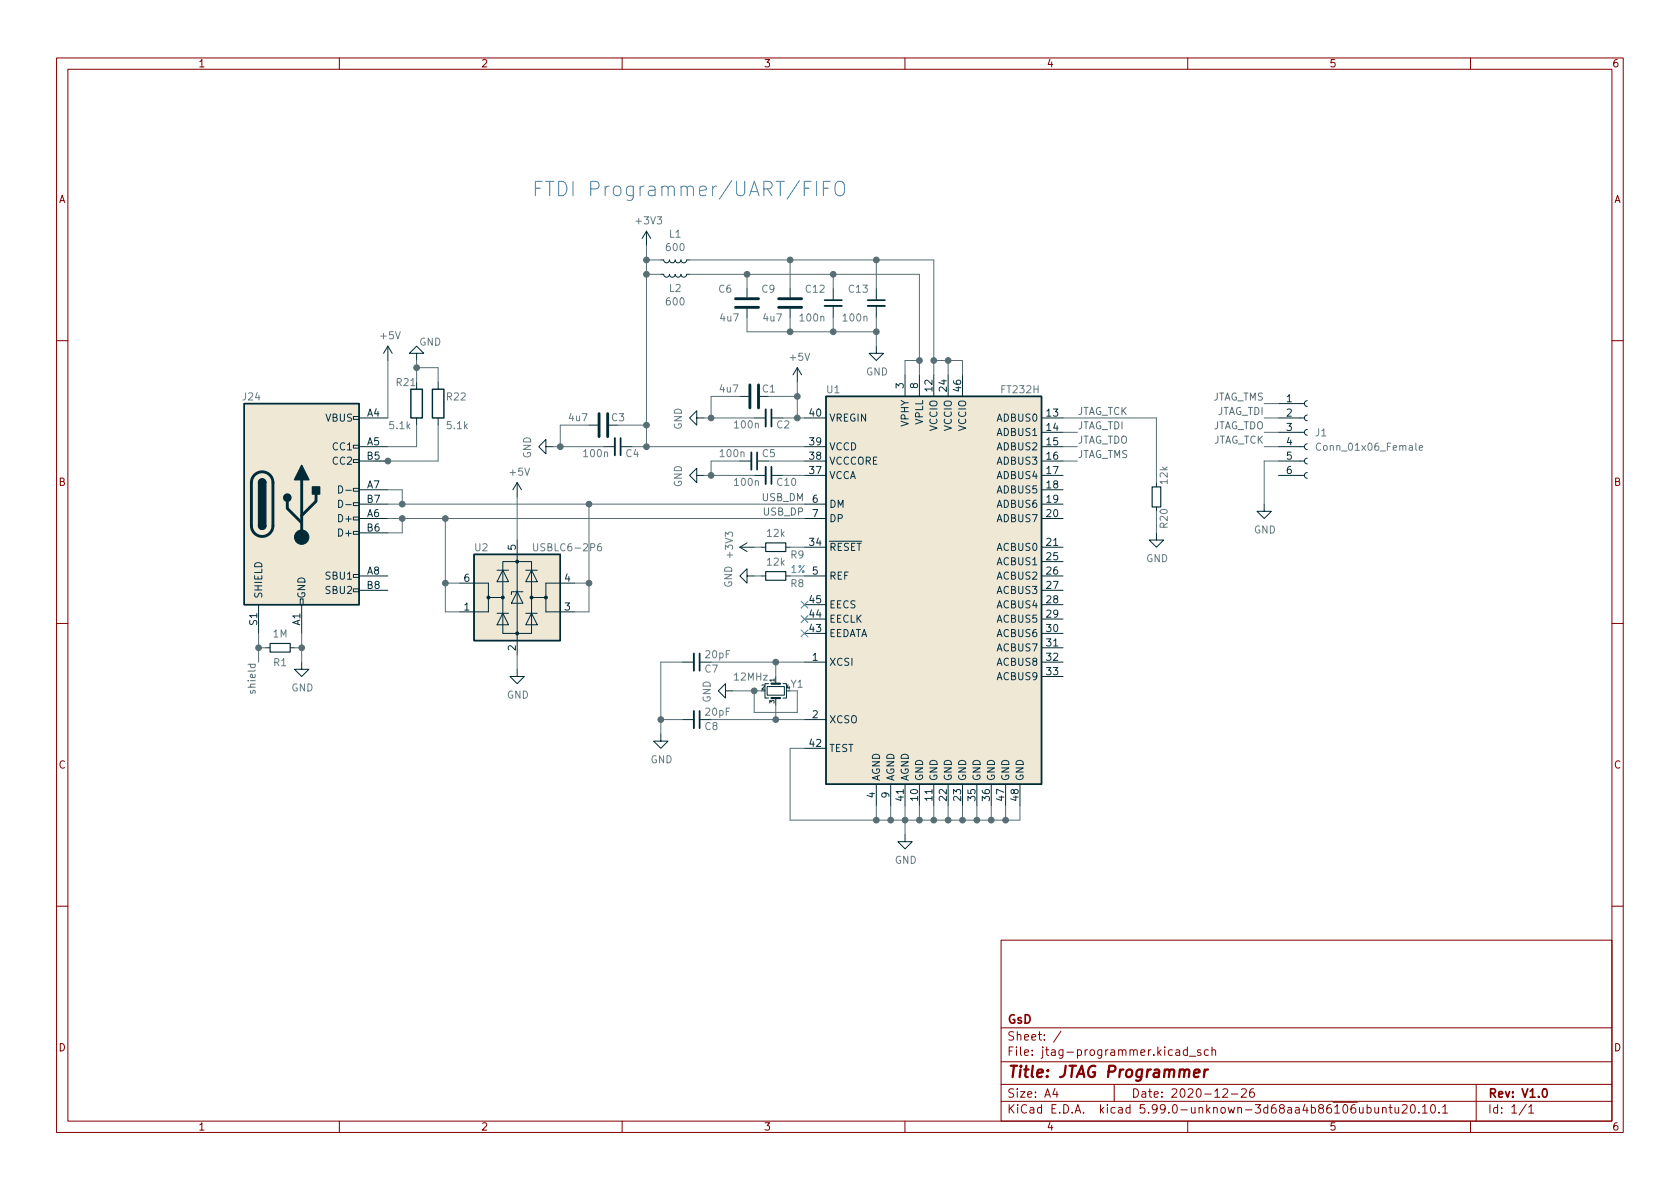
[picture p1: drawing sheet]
<svg xmlns="http://www.w3.org/2000/svg" width="297mm" height="210mm" viewBox="0 0 297 210" stroke-linecap="round" stroke-linejoin="round" font-family="sans-serif">
<g fill="none" stroke="#840000" stroke-width=".18">
<path d="M10 10.2h277v190.1h-277zM12 12.2h273v186.1h-273zM60 10.2v2M110 10.2v2M160 10.2v2M210 10.2v2M260 10.2v2M10 60.2h2M285 60.2h2M10 110.2h2M285 110.2h2M10 160.2h2"/>
<path d="M177 166.3h108v32h-108zM285 160.2h2M60 198.3v2M110 198.3v2M160 198.3v2M177 194.8h108M177 191.8h108M177 187.8h108M177 181.8h108M186.5 192.5l-.4 1h1M186.9 193v1M187.6 182.4l-1.3 1.9"/>
<path d="M197 191.8v3M207.9 185.7h.6l.1 .9M208.6 186l-.5 .1a.29 .29 0 0 0-.2 .2 .29 .29 0 0 0 .2 .3h.5M209.9 185.7l-.4-.1-.3 .3v.4l.2 .3h.5M209.9 185.1v1.5M210 198.3v2M210.3 186.8h1.1M212.3 185.7l-.4-.1-.2 .2 .1 .3 .5 .1v.4h-.6M213.6 185.7l-.4-.1-.3 .3v.4l.2 .3h.5M214.3 185.8l.2-.2 .4 .1v.9M214.3 185.1v1.5M216.2 192.7l.6-.2 .2 .2 .1 .3-1 1h1"/>
<path d="M217.7 193.5h1.2M219.5 192.7l.6-.2 .2 .2 .1 .3-1 1h1M221.6 192.5a.59 .59 0 0 0-.7 .7v.5l.2 .3h.4l.2-.1 .1-.5-.2-.2-.4-.1-.3 .3M243.1 195.8v1h.4l.2-.1M243.7 195.8v1M244.4 196l.2-.2 .4 .1 .1 .9M244.4 195.8v1M245.6 195.8h.5M245.8 195.3v1.3l.3 .2M246.6 195.8l.1 1h.4l.2-.1M247.3 195.8v1M247.9 195.5l.6-.2 .2 .2 .1 .3-.9 1h.9"/>
<path d="M249.6 195.4l.1-.1a.81 .81 0 0 1 .6 .7 .81 .81 0 0 1-.3 .8h-.1a.81 .81 0 0 1-.6-.6 .81 .81 0 0 1 .3-.8zM250.9 196.7v.1M251.5 195.8l.4-.5v1.5M251.5 196.8h.9M253.1 195.4l.2-.1a.81 .81 0 0 1 .6 .7 .81 .81 0 0 1-.3 .8h-.2a.81 .81 0 0 1-.5-.6 .81 .81 0 0 1 .2-.8zM254.4 196.7v.1M255.1 195.8l.4-.5v1.5M255.1 196.8h.8M260 198.3v2M261 191.8v6.5M269.9 195.3l-1.3 1.9M270.3 195.8l.4-.5v1.5"/>
<path d="M270.3 196.8h.9"/>
</g>
<path d="M272.9 192.6l.2-.1a.8 .8 0 0 1 .5 .8 .8 .8 0 0 1-.5 .7 1 1 0 0 1-.2-1.4z" fill="none" stroke="#840000" stroke-width=".3"/>
<path d="M211.1 189.8l1-.2-.1-.4-.1-.1-.6 .1-.2 1 .2 .3 .6-.1M213 189.1l-.2 1.4M213.6 189.1l-.4 .1-.2 .3" fill="none" stroke="#840000" stroke-width=".4"/>
<g fill="none" stroke="#002b36" stroke-width=".18">
<path d="M114.3 40.9l-.8 1.3M114.3 40.9v2.5M114.3 40.9l.8 1.3M116.8 48.5h.5l.2 .4 .4 .1 .3-.1 .2-.4 .1 .3 .3 .2 .4-.1 .2-.4 .2 .4 .4 .1 .3-.2 .1-.3 .1 .4 .4 .1 .4-.1 .1-.4h.5M116.8 46h.5l.2 .3 .4 .2 .3-.2 .2-.3 .1 .3 .3 .2 .4-.1 .2-.4 .2 .4 .4 .1 .3-.2 .1-.3 .1 .3 .4 .2 .4-.2 .1-.3h.5M132.1 51v1.6M132.1 54.6v1.5M139.7 51v1.6M139.7 54.6v1.5M147.3 51v2M147.3 54.1v2M154.9 51v2"/>
<path d="M154.9 54.1v2M62.5 78.7h1v.5h-1zM62.5 73.7h1v.5h-1zM63.5 73.9h5.1M63.5 79h5.1M68.6 61.2l-.8 1.3M68.6 61.2v2.5M68.6 61.2l.7 1.3M73.7 62.5h1.2l-1.2-1.3-1.3 1.3h1.3v1.2M73.7 73.9v1.3M77.5 67.6v1.2M77.5 73.9v1.3"/>
<path d="M96.5 79v-1.3l-1.3 1.3 1.3 1.3v-1.3h1.3M104.1 75.2h1.6M106.7 79h2M107.7 75.2h1.5M109.9 79h1.9M123.2 73.9v-1.3l-1.3 1.3 1.3 1.3v-1.3h1.3M130.8 70.1h1.5M133.3 73.9h2.1M134.4 70.1h1.5M136.5 73.9h1.9M141 65l-.8 1.3M141 65v2.6"/>
<path d="M141 65l.7 1.3M142.2 73.9h3.8M142.2 79h3.8M154.9 61.2v1.3h1.3l-1.3 1.2-1.2-1.2h1.2M160 66.3v3.8M162.6 66.3v3.8M165.1 66.3v3.8M167.6 66.3v3.8M170.2 66.3v3.8M184.1 73.9h3.9M184.1 79h3.9M184.1 76.4h3.9"/>
<path d="M226.1 73.9h4.5M226.1 79h4.5M226.1 76.4h4.5M226.1 71.4h4.5M231.1 78.5l-.3 .1-.2 .4 .2 .3 .3 .2M231.1 75.9l-.3 .2-.2 .3 .2 .4 .3 .2M231.1 73.4l-.3 .1-.2 .4 .2 .4 .3 .1M231.1 70.9l-.3 .1-.2 .4 .2 .3 .3 .2M62.5 94h1v.5h-1zM62.5 91.4h1v.5h-1zM62.5 88.9h1v.5h-1zM62.5 86.4h1v.5h-1z"/>
<path d="M62.5 81.3h1v.5h-1zM63.5 91.7h5.1M63.5 86.6h5.1M63.5 81.5h5.1M63.5 94.2h5.1M63.5 89.1h5.1M88.9 99.3h5.1v12.7h-5.1zM91.4 85.3l-.7 1.3M91.4 85.3v2.6M91.4 95.5v20.3M91.4 85.3l.8 1.3M123.2 84.1v-1.3l-1.3 1.3 1.3 1.2v-1.2h1.3"/>
<path d="M130.8 96.8h2.5M130.8 81.5h2M130.8 96.8l1.3 .7M132.1 96l-1.3 .8M133.3 84.1h2.1M134 81.5h1.9M134.6 96.8h.8M136.5 84.1h1.9M138.9 96.8h.8M142.2 96.8h3.8M142.2 91.7h3.8M142.2 81.5h3.8"/>
<path d="M142.2 89.1h3.8M142.2 84.1h3.8M184.1 96.8h3.9M184.1 91.7h3.9M184.1 86.6h3.9M184.1 81.5h3.9M184.1 89.1h3.9M184.1 84.1h3.9M184.1 99.3h3.9M204.5 94.2v1.3h1.2l-1.2 1.3-1.3-1.3h1.3M204.5 85.3v.8M204.5 89.7v.7"/>
<path d="M223.5 89.1v1.3h1.3l-1.3 1.3-1.3-1.3h1.3M226.1 81.5h4.5M226.1 84.1h4.5M231.1 83.6l-.3 .1-.2 .4 .2 .3 .3 .2M231.1 81l-.3 .2-.2 .3 .2 .4 .3 .1M45.7 106.9v5.1M47 114.5h.8M51.3 114.5h.8M53.1 105.9h.5v1h-.5zM53.3 117.1v1.3h1.3l-1.3 1.2-1.2-1.2h1.2M53.3 106.9v5.1M62.5 104.1h1v.5h-1z"/>
<path d="M62.5 101.6h1v.5h-1zM63.5 101.8h5.1M63.5 104.4h5.1M81.3 103.1h5.1v2.6h2.5M86.4 105.7v2.5h-5.1M87.9 108.5h2M87.9 100.8h2M88.9 108.5l1 2h-2zM88.9 100.8l1 2.1h-2zM91.4 118.4v1.2h1.3l-1.3 1.3-1.2-1.3h1.2M91.4 104.6l1.1 2.1h-2.1zM92.5 104.6h-2.1v.6"/>
<path d="M93 108.5h2M93 100.8h2M94 108.5l1 2h-2zM94 100.8l1 2.1h-2zM96.5 105.7v2.5h5.1M101.6 103.1h-5.1v2.6h-2.5M120.6 117.1h2.1M123.8 117.1h1.9M132.1 101.8v-1.2l-1.3 1.2 1.3 1.3v-1.3h1.2M134.6 101.8h.8M137.2 119.6v1.3M138.9 101.8h.8"/>
<path d="M142.2 101.8h3.8M142.2 117.1h3.8M142.2 106.9h3.8M142.2 109.5h3.8M142.2 112h3.8M184.1 114.5h3.9M184.1 101.8h3.9M184.1 104.4h3.9M184.1 117.1h3.9M184.1 106.9h3.9M184.1 109.5h3.9M184.1 112h3.9"/>
<path d="M184.1 119.6h3.9M116.8 129.8v1.3h1.3l-1.3 1.2-1.2-1.2h1.2M120.6 127.2h2.1M123.8 127.2h1.9M128.3 122.2v-1.3l-1.3 1.3 1.3 1.2v-1.2h1.2M135.6 121.4h3.1v1.5h-3.1zM135.9 120.9h-.6v2.5h.6M137.2 123.4v1.3M138.4 120.9h.7v2.5h-.7M142.2 127.2h3.8M142.2 132.3h3.8M154.9 138.7v3.8"/>
<path d="M157.5 138.7v3.8M160 138.7v3.8M162.6 138.7v3.8M165.1 138.7v3.8M167.6 138.7v3.8M170.2 138.7v3.8M172.7 138.7v3.8M175.3 138.7v3.8M177.8 138.7v3.8M180.3 138.7v3.8M160 147.6v1.2h1.3l-1.3 1.3-1.3-1.3h1.3"/>
</g>
<path d="M145.8 54.1h3M153.4 54.1h3.1M108.7 77.5v3M135.4 72.4v3M132.8 80v3.1M135.4 82.5v3.1M122.7 115.6v3M122.7 125.7v3.1" fill="none" stroke="#002b36" stroke-width=".33"/>
<path d="M145.8 53.1h3M153.4 53.1h3.1M109.7 77.5v3M136.4 72.4v3M133.9 80v3.1M136.4 82.5v3.1M123.7 115.6v3M123.7 125.7v3.1" fill="none" stroke="#002b36" stroke-width=".3"/>
<path d="M135.4 96h3.5v1.5h-3.5zM203.7 86.1h1.5v3.6h-1.5zM47.8 113.8h3.5v1.5h-3.5zM135.4 101.1h3.5v1.5h-3.5z" fill="none" stroke="#002b36" stroke-width=".2"/>
<path d="M130 54.4h4.1M130 52.8h4.1M137.7 54.4h4M137.7 52.8h4M105.9 73.1v4.1M107.4 73.1v4.1M132.6 68.1v4M134.1 68.1v4M45 84a1.91 1.91 0 0 1 2.1-.4 1.91 1.91 0 0 1 1.2 1.7v7.7a1.91 1.91 0 0 1-1.9 1.9 1.91 1.91 0 0 1-2-1.9l.1-7.8 .1-.7zM50.8 88.6v1.3l2.5 2.6M53.3 84.8v10.2M55.9 87.4v1.2l-2.6 2.6" fill="none" stroke="#002b36" stroke-width=".51"/>
<g fill="#eee8d5" stroke="#eee8d5" stroke-width=".18">
<path d="M43.2 71.4h20.3v35.5h-20.3z"/>
<path d="M146 70.1h38.1v68.6h-38.1z"/>
<path d="M83.8 98h15.3v15.3h-15.3z"/>
</g>
<path d="M43.2 71.4h20.3v35.5h-20.3zM72.6 68.8h2.1v5.1h-2.1zM76.5 68.8h2v5.1h-2zM146 70.1h38.1v68.6h-38.1zM45.7 93a.64 .64 0 0 0 .7 .6 .64 .64 0 0 0 .6-.6M45.7 85.3a.64 .64 0 0 1 .7-.6 .64 .64 0 0 1 .6 .6M83.8 98h15.3v15.3h-15.3z" fill="none" stroke="#002b36" stroke-width=".25"/>
<g fill="#002b36" stroke="#002b36" stroke-width=".25">
<path d="M45.7 93h1.3a.64 .64 0 0 1-.6 .6 .64 .64 0 0 1-.7-.6z"/>
<path d="M45.9 84.9a.64 .64 0 0 1 .7-.1 .64 .64 0 0 1 .4 .5h-1.3z"/>
<path d="M45.7 85.3h1.3v7.7h-1.3z"/>
<path d="M55.2 86.1h1.3v1.3h-1.3z"/>
<path d="M53.3 82.3l1.3 2.5h-2.5z"/>
<circle cx="50.8" cy="88" r=".63"/>
</g>
<g fill="#002b36" stroke="#002b36" stroke-width=".18">
<circle cx="53.3" cy="95" r="1.27"/>
<circle cx="86.4" cy="105.7" r=".25"/>
<circle cx="88.9" cy="105.7" r=".25"/>
<circle cx="91.4" cy="112" r=".25"/>
<circle cx="91.4" cy="99.3" r=".25"/>
<circle cx="94" cy="105.7" r=".25"/>
<circle cx="96.5" cy="105.7" r=".25"/>
</g>
<path d="M59.9 85.9a.64 .64 0 0 1 .7 .6 .64 .64 0 0 1-.7 .7zM59.9 88.5a.64 .64 0 0 1 .7 .6 .64 .64 0 0 1-.7 .6zM61.1 86.7h1M61.1 89.2h1" fill="none" stroke="#073642" stroke-width=".18"/>
<path d="M136.4 120.9h1.5M136.4 123.4h1.5" fill="none" stroke="#002b36" stroke-width=".38"/>
<path d="M233.5 78.5a.6 .6 0 0 0-.8 .4 .6 .6 0 0 0 .6 .7l.2-.1M250.9 79.2l.6-.1v-.3h-.4l-.2 .2 .1 .6h.5M94.3 96.1v1.1l.3 .2h.2l.3-.2v-1.1M106.3 96.1l-.4 .1a.85 .85 0 0 0 0 1.2l.4-.1 .1-.4-.3-.3-.3 .1-.1 .2" fill="none" stroke="#657b83" stroke-width=".18"/>
<path d="M143.4 32.1h-1.2v2.5M144.4 32.1v2.5M145.6 33.3h.8M146.8 32.1h-1.2v2.5M148 32.2a.84 .84 0 0 1 .9-.1 .84 .84 0 0 1 .4 .8v.9a.85 .85 0 0 1-.8 .8 .85 .85 0 0 1-.9-.8v-.9l.2-.5zM141.6 108.9l1.2 1.2M141.6 111.4l1.2 1.2M141.6 106.3l1.2 1.2M142.8 108.9l-1.2 1.2M142.8 111.4l-1.2 1.2M142.8 106.3l-1.2 1.2" fill="none" stroke="#268bd2" stroke-width=".18"/>
<g fill="none" stroke="#586e75" stroke-width=".18">
<path d="M114.3 48.5h2.5M114.3 46h2.5M114.3 43.4v35.6M121.9 48.5h40.7v17.8M121.9 46h43.2v20.3M132.1 56.1v2.6h22.8M132.1 48.5v2.5M139.7 46v5M139.7 56.1v2.6M147.3 48.5v2.5M147.3 56.1v2.6M154.9 46v5"/>
<path d="M154.9 56.1v5.1M68.6 63.7v10.2M73.7 75.2v3.8h-5.1M73.7 65h3.8v2.6M73.7 63.7v3.9M77.5 75.2v6.3h-11.5M97.8 79h8.9M104.1 75.2h-5v3.8M109.2 75.2h5.1M111.8 79h30.4M124.5 73.9h8.8M130.8 70.1h-5.1v3.8"/>
<path d="M135.9 70.1h5.1M138.4 73.9h3.8M141 67.6v6.3M162.6 63.7h-2.6v2.6M165.1 63.7h5.1v2.6M167.6 63.7v2.6M188 79h2.5M188 76.4h2.5M188 73.9h16.5v11.4M223.5 79h2.6M223.5 76.4h2.6M223.5 73.9h2.6"/>
<path d="M223.5 71.4h2.6M68.6 89.1h73.6M68.6 86.6h2.5v2.5M68.6 91.7h73.6M71.1 91.7v2.5h-2.5M78.7 91.7v16.5h2.6M91.4 87.9v7.6M104.1 89.1v19.1h-2.5M124.5 84.1h8.8M130.8 81.5h-5.1v2.6M133.3 96.8h1.3M135.9 81.5h6.3"/>
<path d="M138.4 84.1h3.8M139.7 96.8h2.5M188 81.5h2.5M204.5 90.4v3.8M226.1 81.5h-2.6v7.6M45.7 114.5h1.3M45.7 112v5.1M52.1 114.5h1.2M53.3 112v5.1M78.7 103.1h2.6M91.4 115.8v2.6M101.6 103.1h2.5"/>
<path d="M120.6 117.1h-3.8v12.7M125.7 117.1h16.5M133.3 101.8h1.3M137.2 117.1v2.5M116.8 127.2h3.8M125.7 127.2h16.5M129.5 122.2h5.1M133.3 122.2v3.8h7.7v-3.8M137.2 124.7v2.5M142.2 132.3h-2.5v12.7h40.6v-2.5M154.9 142.5v2.5M157.5 142.5v2.5"/>
<path d="M160 142.5v5.1M162.6 142.5v2.5M165.1 142.5v2.5M167.6 142.5v2.5M170.2 142.5v2.5M172.7 142.5v2.5M175.3 142.5v2.5M177.8 142.5v2.5"/>
</g>
<g fill="#586e75" stroke="#586e75" stroke-width=".18">
<circle cx="71.1" cy="89.1" r=".51"/>
<circle cx="78.7" cy="91.7" r=".51"/>
<circle cx="73.7" cy="65" r=".51"/>
<circle cx="104.1" cy="89.1" r=".51"/>
<circle cx="104.1" cy="103.1" r=".51"/>
<circle cx="53.3" cy="114.5" r=".51"/>
<circle cx="78.7" cy="103.1" r=".51"/>
<circle cx="45.7" cy="114.5" r=".51"/>
<circle cx="68.6" cy="81.5" r=".51"/>
<circle cx="71.1" cy="91.7" r=".51"/>
<circle cx="139.7" cy="58.7" r=".51"/>
<circle cx="114.3" cy="46" r=".51"/>
<circle cx="114.3" cy="75.2" r=".51"/>
<circle cx="114.3" cy="48.5" r=".51"/>
<circle cx="125.7" cy="73.9" r=".51"/>
<circle cx="132.1" cy="48.5" r=".51"/>
<circle cx="139.7" cy="46" r=".51"/>
<circle cx="99.1" cy="79" r=".51"/>
<circle cx="141" cy="70.1" r=".51"/>
<circle cx="141" cy="73.9" r=".51"/>
<circle cx="114.3" cy="79" r=".51"/>
<circle cx="125.7" cy="84.1" r=".51"/>
<circle cx="116.8" cy="127.2" r=".51"/>
<circle cx="133.4" cy="122.2" r=".51"/>
<circle cx="137.2" cy="117.1" r=".51"/>
<circle cx="137.2" cy="127.2" r=".51"/>
<circle cx="147.3" cy="58.7" r=".51"/>
<circle cx="162.6" cy="63.7" r=".51"/>
<circle cx="165.1" cy="63.7" r=".51"/>
<circle cx="154.9" cy="145" r=".51"/>
<circle cx="157.5" cy="145" r=".51"/>
<circle cx="167.6" cy="145" r=".51"/>
<circle cx="170.2" cy="145" r=".51"/>
<circle cx="160" cy="145" r=".51"/>
<circle cx="162.6" cy="145" r=".51"/>
<circle cx="165.1" cy="145" r=".51"/>
<circle cx="172.7" cy="145" r=".51"/>
<circle cx="175.3" cy="145" r=".51"/>
<circle cx="177.8" cy="145" r=".51"/>
<circle cx="154.9" cy="58.7" r=".51"/>
<circle cx="147.3" cy="48.5" r=".51"/>
<circle cx="154.9" cy="46" r=".51"/>
<circle cx="167.6" cy="63.7" r=".51"/>
</g>
<text font-size="3.5" fill="#268bd2" x="94" y="34.7">FTDI Programmer/UART/FIFO</text>
<text font-size="2.8" fill="#840000" x="178" y="190.6">Title: JTAG Programmer</text>
<g font-size="2.1" fill="#840000">
<text x="178" y="184">Sheet: /</text>
<text x="178" y="181">GsD</text>
<text x="178" y="186.7">File: jtag-programmer.kicad_sch</text>
<text x="178" y="196.9">KiCad E.D.A. kicad 5.99.0-unknown-3d68aa4b86~106~ubuntu20.10.1</text>
<text x="178" y="194.1">Size: A4</text>
<text x="200" y="194.1">Date: 2020-12-26</text>
<text x="263" y="194.1">Rev: V1.0</text>
<text x="263" y="196.9">Id: 1/1</text>
</g>
<g font-size="1.8" fill="#840000">
<text x="35" y="11.9">1</text>
<text x="85" y="11.9">2</text>
<text x="135" y="11.9">3</text>
<text x="185" y="11.9">4</text>
<text x="235" y="11.9">5</text>
<text x="285" y="11.9">6</text>
<text x="10.3" y="35.9">A</text>
<text x="285.3" y="35.9">A</text>
<text x="10.3" y="85.9">B</text>
<text x="285.3" y="85.9">B</text>
<text x="10.3" y="135.9">C</text>
<text x="285.3" y="135.9">C</text>
<text x="10.3" y="185.9">D</text>
<text x="285.3" y="185.9">D</text>
<text x="35" y="199.9">1</text>
<text x="85" y="199.9">2</text>
<text x="135" y="199.9">3</text>
<text x="185" y="199.9">4</text>
<text x="235" y="199.9">5</text>
<text x="285" y="199.9">6</text>
</g>
<g font-size="1.8" fill="#657b83">
<text x="112.6" y="39.7">+3V3</text>
<text x="117.9" y="44.4">600</text>
<text x="118.3" y="42">L1</text>
<text x="117.9" y="54">600</text>
<text x="118.3" y="51.6">L2</text>
<text x="127.1" y="51.8">C6</text>
<text x="134.7" y="51.8">C9</text>
<text x="142.5" y="51.8">C12</text>
<text x="150.1" y="51.8">C13</text>
<text x="67.4" y="60">+5V</text>
<text x="127.4" y="56.8">4u7</text>
<text x="135" y="56.8">4u7</text>
<text x="141.6" y="56.8">100n</text>
<text x="149.2" y="56.8">100n</text>
<text x="74.1" y="61.1">GND</text>
<text x="139.8" y="63.8">+5V</text>
<text x="43" y="70.8">J24</text>
<text x="70.2" y="68.3">R21</text>
<text x="79" y="70.8">R22</text>
<text x="127.3" y="69.4">4u7</text>
<text x="134.8" y="69.4">C1</text>
<text x="146.2" y="69.5">U1</text>
<text x="153.1" y="66.4">GND</text>
<text x="177.1" y="69.5">FT232H</text>
<text x="69" y="75.9">5.1k</text>
<text x="79.1" y="75.9">5.1k</text>
<text x="100.7" y="74.5">4u7</text>
<text x="108.1" y="74.5">C3</text>
<text x="120.6" y="76" transform="rotate(-90 120.6 76)">GND</text>
<text x="130" y="75.7">100n</text>
<text x="137.3" y="75.7">C2</text>
<text x="232.6" y="77.2">J1</text>
<text x="93.9" y="81.1" transform="rotate(-90 93.9 81.1)">GND</text>
<text x="103.3" y="80.8">100n</text>
<text x="110.7" y="80.8">C4</text>
<text x="127.5" y="80.8">100n</text>
<text x="134.8" y="80.8">C5</text>
<text x="233.4" y="79.7">Conn_01x06_Female</text>
<text x="90.2" y="84.1">+5V</text>
<text x="120.6" y="86.2" transform="rotate(-90 120.6 86.2)">GND</text>
<text x="130" y="85.9">100n</text>
<text x="137.5" y="85.9">C10</text>
<text x="206.4" y="85.5" transform="rotate(-90 206.4 85.5)">12k</text>
<text x="135.7" y="94.9">12k</text>
<text x="206.4" y="93.3" transform="rotate(-90 206.4 93.3)">R20</text>
<text x="221.7" y="94.3">GND</text>
<text x="84" y="97.5">U2</text>
<text x="94.9" y="97.5">USBLC6-2P6</text>
<text x="129.6" y="98.5" transform="rotate(-90 129.6 98.5)">+3V3</text>
<text x="135.7" y="100">12k</text>
<text x="139.8" y="98.7">R9</text>
<text x="202.6" y="99.4">GND</text>
<text x="129.4" y="103.9" transform="rotate(-90 129.4 103.9)">GND</text>
<text x="139.8" y="103.8">R8</text>
<text x="48.3" y="112.7">1M</text>
<text x="48.4" y="117.8">R1</text>
<text x="124.6" y="118.9">C7</text>
<text x="124.8" y="116.4">20pF</text>
<text x="51.5" y="122.3">GND</text>
<text x="89.6" y="123.5">GND</text>
<text x="125.6" y="124.3" transform="rotate(-90 125.6 124.3)">GND</text>
<text x="129.9" y="120.3">12MHz</text>
<text x="124.6" y="129.1">C8</text>
<text x="124.8" y="126.5">20pF</text>
<text x="115" y="135">GND</text>
<text x="158.2" y="152.7">GND</text>
</g>
<g font-size="1.8" fill="#073642">
<text x="159.8" y="68.7" transform="rotate(-90 159.8 68.7)">3</text>
<text x="162.3" y="68.7" transform="rotate(-90 162.3 68.7)">8</text>
<text x="164.8" y="69.2" transform="rotate(-90 164.8 69.2)">12</text>
<text x="167.4" y="69.2" transform="rotate(-90 167.4 69.2)">24</text>
<text x="169.9" y="69.2" transform="rotate(-90 169.9 69.2)">46</text>
<text x="227.5" y="71.1">1</text>
<text x="57.6" y="74.5">VBUS</text>
<text x="64.9" y="73.7">A4</text>
<text x="143.2" y="73.7">40</text>
<text x="146.6" y="74.5">VREGIN</text>
<text x="160.7" y="75.4" transform="rotate(-90 160.7 75.4)">VPHY</text>
<text x="163.2" y="75.1" transform="rotate(-90 163.2 75.1)">VPLL</text>
<text x="165.7" y="76.2" transform="rotate(-90 165.7 76.2)">VCCIO</text>
<text x="168.3" y="76.2" transform="rotate(-90 168.3 76.2)">VCCIO</text>
<text x="170.8" y="76.2" transform="rotate(-90 170.8 76.2)">VCCIO</text>
<text x="176.4" y="74.5">ADBUS0</text>
<text x="176.4" y="77.1">ADBUS1</text>
<text x="185.1" y="73.7">13</text>
<text x="185.1" y="76.2">14</text>
<text x="227.5" y="73.7">2</text>
<text x="227.5" y="76.2">3</text>
<text x="58.9" y="79.6">CC1</text>
<text x="58.9" y="82.2">CC2</text>
<text x="64.9" y="78.7">A5</text>
<text x="64.9" y="81.3">B5</text>
<text x="143.2" y="83.8">37</text>
<text x="143.2" y="81.3">38</text>
<text x="143.2" y="78.7">39</text>
<text x="146.6" y="82.2">VCCCORE</text>
<text x="146.6" y="79.6">VCCD</text>
<text x="176.4" y="79.6">ADBUS2</text>
<text x="176.4" y="82.2">ADBUS3</text>
<text x="185.1" y="78.7">15</text>
<text x="185.1" y="81.3">16</text>
<text x="185.1" y="83.8">17</text>
<text x="227.5" y="78.7">4</text>
<text x="227.5" y="81.3">5</text>
<text x="227.5" y="83.8">6</text>
<text x="64.9" y="86.4">A7</text>
<text x="64.9" y="88.9">B7</text>
<text x="143.7" y="88.9">6</text>
<text x="146.6" y="84.7">VCCA</text>
<text x="146.6" y="89.8">DM</text>
<text x="176.4" y="84.7">ADBUS4</text>
<text x="176.4" y="87.2">ADBUS5</text>
<text x="176.4" y="89.8">ADBUS6</text>
<text x="185.1" y="86.4">18</text>
<text x="185.1" y="88.9">19</text>
<text x="60.2" y="92.3">D+</text>
<text x="60.2" y="94.9">D+</text>
<text x="64.9" y="91.4">A6</text>
<text x="64.9" y="94">B6</text>
<text x="143.7" y="91.4">7</text>
<text x="146.6" y="92.3">DP</text>
<text x="176.4" y="92.3">ADBUS7</text>
<text x="185.1" y="91.4">20</text>
<text x="64.9" y="101.6">A8</text>
<text x="91.2" y="97.3" transform="rotate(-90 91.2 97.3)">5</text>
<text x="143.2" y="96.5">34</text>
<text x="143.7" y="101.6">5</text>
<text x="146.6" y="97.4">~RESET</text>
<text x="176.4" y="97.4">ACBUS0</text>
<text x="176.4" y="99.9">ACBUS1</text>
<text x="185.1" y="96.5">21</text>
<text x="185.1" y="99.1">25</text>
<text x="185.1" y="101.6">26</text>
<text x="46.4" y="105.9" transform="rotate(-90 46.4 105.9)">SHIELD</text>
<text x="54" y="105.9" transform="rotate(-90 54 105.9)">GND</text>
<text x="57.8" y="102.5">SBU1</text>
<text x="57.8" y="105">SBU2</text>
<text x="64.9" y="104.1">B8</text>
<text x="82.1" y="107.9">1</text>
<text x="82.1" y="102.9">6</text>
<text x="99.8" y="107.9">3</text>
<text x="99.8" y="102.9">4</text>
<text x="143.2" y="106.7">45</text>
<text x="146.6" y="107.6">EECS</text>
<text x="146.6" y="102.5">REF</text>
<text x="176.4" y="102.5">ACBUS2</text>
<text x="176.4" y="105">ACBUS3</text>
<text x="176.4" y="107.6">ACBUS4</text>
<text x="185.1" y="104.1">27</text>
<text x="185.1" y="106.7">28</text>
<text x="45.5" y="110.5" transform="rotate(-90 45.5 110.5)">S1</text>
<text x="53.1" y="110.6" transform="rotate(-90 53.1 110.6)">A1</text>
<text x="143.2" y="111.8">43</text>
<text x="143.2" y="109.2">44</text>
<text x="146.6" y="112.6">EEDATA</text>
<text x="146.6" y="110.1">EECLK</text>
<text x="176.4" y="110.1">ACBUS5</text>
<text x="176.4" y="112.6">ACBUS6</text>
<text x="185.1" y="109.2">29</text>
<text x="185.1" y="111.8">30</text>
<text x="91.2" y="115" transform="rotate(-90 91.2 115)">2</text>
<text x="143.7" y="116.8">1</text>
<text x="146.6" y="117.7">XCSI</text>
<text x="176.4" y="115.2">ACBUS7</text>
<text x="176.4" y="117.7">ACBUS8</text>
<text x="185.1" y="114.3">31</text>
<text x="185.1" y="116.8">32</text>
<text x="185.1" y="119.4">33</text>
<text x="176.4" y="120.3">ACBUS9</text>
<text x="143.7" y="127">2</text>
<text x="146.6" y="127.9">XCSO</text>
<text x="143.2" y="132.1">42</text>
<text x="146.6" y="133">TEST</text>
<text x="154.7" y="141.1" transform="rotate(-90 154.7 141.1)">4</text>
<text x="155.6" y="138.2" transform="rotate(-90 155.6 138.2)">AGND</text>
<text x="157.2" y="141.1" transform="rotate(-90 157.2 141.1)">9</text>
<text x="158.1" y="138.2" transform="rotate(-90 158.1 138.2)">AGND</text>
<text x="159.8" y="141.6" transform="rotate(-90 159.8 141.6)">41</text>
<text x="160.7" y="138.2" transform="rotate(-90 160.7 138.2)">AGND</text>
<text x="162.3" y="141.6" transform="rotate(-90 162.3 141.6)">10</text>
<text x="163.2" y="138.2" transform="rotate(-90 163.2 138.2)">GND</text>
<text x="164.8" y="141.6" transform="rotate(-90 164.8 141.6)">11</text>
<text x="165.7" y="138.2" transform="rotate(-90 165.7 138.2)">GND</text>
<text x="167.4" y="141.6" transform="rotate(-90 167.4 141.6)">22</text>
<text x="168.3" y="138.2" transform="rotate(-90 168.3 138.2)">GND</text>
<text x="169.9" y="141.6" transform="rotate(-90 169.9 141.6)">23</text>
<text x="170.8" y="138.2" transform="rotate(-90 170.8 138.2)">GND</text>
<text x="172.5" y="141.6" transform="rotate(-90 172.5 141.6)">35</text>
<text x="173.4" y="138.2" transform="rotate(-90 173.4 138.2)">GND</text>
<text x="175" y="141.6" transform="rotate(-90 175 141.6)">36</text>
<text x="175.9" y="138.2" transform="rotate(-90 175.9 138.2)">GND</text>
<text x="177.5" y="141.6" transform="rotate(-90 177.5 141.6)">47</text>
<text x="178.4" y="138.2" transform="rotate(-90 178.4 138.2)">GND</text>
<text x="180.1" y="141.6" transform="rotate(-90 180.1 141.6)">48</text>
<text x="181" y="138.2" transform="rotate(-90 181 138.2)">GND</text>
</g>
<g font-size="1.8" fill="#586e75">
<text x="214.1" y="70.8">JTAG_TMS</text>
<text x="190.5" y="73.4">JTAG_TCK</text>
<text x="190.5" y="75.9">JTAG_TDI</text>
<text x="214.1" y="75.9">JTAG_TDO</text>
<text x="215" y="73.4">JTAG_TDI</text>
<text x="190.5" y="81">JTAG_TMS</text>
<text x="190.5" y="78.4">JTAG_TDO</text>
<text x="214.2" y="78.4">JTAG_TCK</text>
<text x="134.8" y="88.6">USB_DM</text>
<text x="135.1" y="91.1">USB_DP</text>
<text x="139.7" y="101.3">1%</text>
<text x="45.2" y="122.2" transform="rotate(-90 45.2 122.2)">shield</text>
<text x="139.8" y="121.6">Y1</text>
</g>
<g font-size="1.1" fill="#073642">
<text x="134.6" y="121.9">2</text>
<text x="136.9" y="124.4" transform="rotate(-90 136.9 124.4)">3</text>
<text x="136.9" y="120.6" transform="rotate(-90 136.9 120.6)">1</text>
<text x="139.1" y="121.9">4</text>
</g>
</svg>
